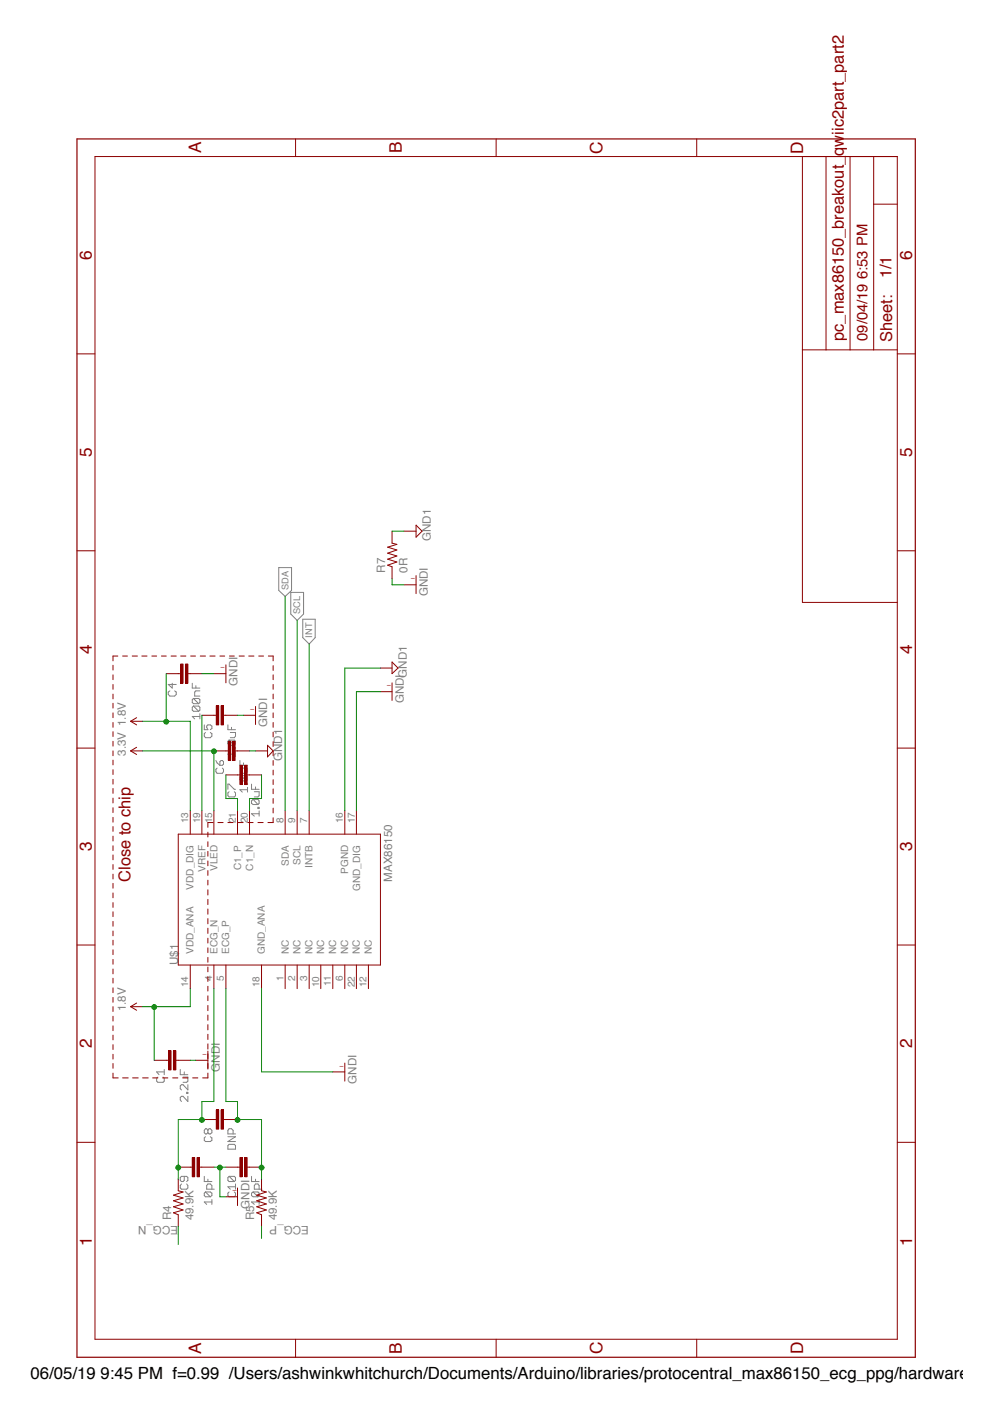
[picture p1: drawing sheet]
<svg xmlns="http://www.w3.org/2000/svg" width="210mm" height="297mm" viewBox="0 0 210 297" stroke-linecap="round" stroke-linejoin="round" font-family="sans-serif">
<g fill="none" stroke="#808080" stroke-width=".21">
<path d="M58.9 120.1h2.8v4.8l-1.4 1.3-1.4-1.3zM61.5 125.3h2.7v4.6l-1.4 1.3-1.3-1.3zM64 131h2.7v3.9l-1.3 1.3-1.4-1.3zM35.9 146.1l-.3 .3v.5l.3 .3h1l.4-.3v-.5l-.4-.3M36.4 144.5v1.1l-.8-.8h1.7M40.7 144.5v1.1h1.6M40.9 147.8h1.1l.3 .2v.6l-.3 .3M40.9 149.4h1.1l.3 .2v.6l-.3 .3M40.9 149.4l-.2 .2v.6l.2 .3h1.1M40.9 147.8l-.2 .2v.6l.2 .3h1.1M40.9 149.4l1.1 1.1M40.9 147.8l1.1 1.1"/>
<path d="M41.4 145v.6M42.3 151.6h-1.6l.5 .5M42.3 151v1.1M42.3 146.1h-.9l-.2 .3v.8h1.1M43.2 153.3v1.1h.8l-.3-.6v-.2l.3-.3h.5l.3 .3v.5l-.3 .3M43.5 155l-.3 .2v.5l.3 .4h1l.3-.4v-.5l-.3-.2M48.2 153.3v1.1h1.6M48.5 156.6h1.1l.2 .2v.5l-.2 .4M48.5 156.6l-.3 .2v.5l.3 .4h1.1M48.5 156.6l1.1 1.1M48.7 155h1.1v.7l-.2 .4h-.9M49 153.8v.6"/>
<path d="M49.6 158.2h.2v.2h-.2zM49.8 159.5h-1.6l.5 .5M49.8 159v1M45.7 160.9l.2 .5 .6 .5M45.9 162.5l-.2 .2v.5l.2 .4h1.1l.3-.4v-.5l-.3-.2M46.8 160.9h.2l.3 .2v.5l-.3 .3h-.5v-.8zM48.2 167v-1.1h.3l1.1 1.1h.2M48.5 167.5l-.3 .2v.6l.3 .3h1.1l.2-.3v-.6l-.2-.2M50.7 160.9v1h1.6M51 164.1h1.1l.2 .2v.6l-.2 .3M51 164.1l-.3 .2v.6l.3 .3h1.1M51 164.1l1.1 1.1"/>
<path d="M51.2 162.5h1.1v.7l-.2 .4h-.9M51.5 161.4v.5M52.1 165.7h.2v.3h-.2zM52.3 167.1h-1.6l.5 .5M52.3 166.5v1.1M53.2 165.9v1.1h1.6M53.5 169.1h1l.3 .3v.5l-.3 .3M53.5 169.1l-.3 .3v.5l.3 .3h1M53.5 169.1l1 1.1M53.8 167.5h1v.8l-.3 .3h-.7M54 166.5v.5M54.5 170.8h.3v.2h-.3z"/>
<path d="M54.8 172.1h-1.6l.6 .5M54.8 171.5v1.1M33.4 227.8l-.3 .3v.6l.3 .2h1.1l.2-.2v-.6l-.2-.3M34.7 226.2v1.1M34.7 226.7h-1.6l.5 .6M38.1 226.2v1.1h1.6M38.7 227.8h1v.9l-.2 .2h-.8M39 226.7v.6M39.5 231.1h.2v.2h-.2zM39.7 229.5v1.1l-1-1.1h-.3l-.3 .2v.6l.3 .3M39.7 231.9v1.1l-1-1.1h-.3l-.3 .3v.5l.3 .3M44 239.1l-.3-.3h-.2l-.3 .3v.5l.3 .3h.2l.3-.3"/>
<path d="M44 239.1l.2-.3h.3l.3 .3v.5l-.3 .3h-.3l-.2-.3M44 239.1v.5M49.3 239.9v-.8l-.3-.3h-.5l-.3 .3v.8h1.6M38.4 250.5l-.3 .3v.5l.3 .3h1.1l.2-.3v-.5l-.2-.3M39 248.8v.9l-.3 .2h-.3l-.3-.2v-.6l.3-.3h1.1l.2 .3v.6l-.2 .2M43.2 248.8v1.1h1.6M43.5 240.5l-.3 .2v.5l.3 .3h1l.3-.3v-.5l-.3-.2M43.5 252.1h1l.3 .3v.5l-.3 .3M43.5 252.1l-.3 .3v.5l.3 .3h1M43.5 252.1l1 1.1M44 249.4v.5M44.8 254.3h-1.6l.5 .5"/>
<path d="M44.8 251.6v-.8l-.3-.3h-.5l-.3 .3v.8h1.6M44.8 253.8v1M48.2 242.3l.3-.2h1.1l.2 .2v.8h-1.6zM48.2 240.5h1.6l-1.6 1h1.6M48.5 248.8h1.1l.2 .3v.6l-.2 .2M48.5 252.1l-.3 .3v.5l.3 .3h1.1l.2-.3v-.5l-.2-.3M48.5 248.8l-.3 .3v.6l.3 .2h1.1M48.5 248.8l1.1 1.1M49.8 250.5v1.1M49.8 251h-1.6l.5 .6M53.2 248.8v1.1h1.6M53.5 252.1h1l.3 .3v.5l-.3 .3"/>
<path d="M53.5 252.1l-.3 .3v.5l.3 .3h1M53.5 252.1l1 1.1M54 249.4v.5M54.8 251.6v-.8l-.3-.3h-.5l-.2 .3v.8h1.6M54.8 253.8v1M54.8 254.3h-1.6l.6 .5"/>
</g>
<g fill="none" stroke="#8c0000" stroke-width=".21">
<path d="M20.1 33.1h169.7v250.2h-169.7zM62.5 29.4v3.7M104.9 29.4v3.7M147.3 29.4v3.7M169.7 33.1v94.3h20.1M174.7 33.1v40.9M179.8 33.1v40.9M184.8 33.1v40.9M184.8 43.2h5M16.3 74.9h3.8M169.7 74h20.1M189.8 74.9h3.8"/>
<path d="M16.3 116.5h3.8M189.8 116.5h3.8M24.9 138.8h-1v1M25.9 138.8h1M28 138.8h1.1M30 138.8h1.1M32.1 138.8h1M34.1 138.8h1.1M36.2 138.8h1.1M38.2 138.8h1.1M40.3 138.8h1M42.4 138.8h1.1"/>
<path d="M44.4 138.8h1.1M46.5 138.8h1M48.5 138.8h1.1M50.6 138.8h1.1M52.6 138.8h1.1M54.7 138.8h1M56.7 138.8h1.1v1M16.3 158.3h3.8M23.9 140.7v1M23.9 142.8v1M23.9 144.8v1M23.9 146.8v1"/>
<path d="M23.9 148.8v1M23.9 150.8v1M23.9 152.8v1M23.9 154.8v1M23.9 156.8v1M23.9 158.8v1.1M57.8 140.8v1M57.8 142.8v1M57.8 144.8v1M57.8 146.8v1M57.8 148.9v1M57.8 150.8v1"/>
<path d="M57.8 152.8v1M57.8 154.9v1M57.8 156.9v1M57.8 158.8v1.1M80.5 141.3h2.4M82.9 140l1.3 1.3-1.3 1.2zM189.8 158.3h3.8M23.9 160.8v1M23.9 162.8v1M23.9 164.9v1M23.9 166.8v1M23.9 168.8v1.1"/>
<path d="M23.9 170.9v1M23.9 172.9v1M23.9 174.8v1.1M23.9 176.9v1M23.9 178.9v1M37.7 176.5h42.8v27.6h-42.8zM40.2 171.5v5M42.7 171.5v5M44 176v1M44 178.1v1M45.1 174h-1.1v1M45.2 171.5v5"/>
<path d="M46.1 174h1.1M48.2 174h1.1M50.2 171.5v5M50.3 174h1.1M52.4 174h1.1M52.8 171.5v5M54.5 174h1.1M57.8 160.9v1M57.8 162.9v1M57.8 164.9v1.1M57.8 166.9v1M57.8 168.9v1"/>
<path d="M57.8 171v1M57.8 173v1h-1.1M60.3 171.5v5M62.8 171.5v5M65.4 171.5v5M72.9 171.5v5M75.4 171.5v5M16.3 199.9h3.8M23.9 180.9v1M23.9 182.9v1M23.9 184.9v1M23.9 186.9v1"/>
<path d="M23.9 188.9v1M23.9 190.9v1M23.9 192.9v1M23.9 194.9v1M23.9 196.9v1.1M23.9 198.9v1M44 180.1v1M44 182.1v1M44 184.2v1M44 186.2v1M44 188.2v1.1M44 190.3v1.1"/>
<path d="M44 192.3v1.1M44 194.3v1.1M44 196.4v1.1M44 198.5v1M189.8 199.9h3.8M23.9 200.9v1M23.9 203v1M23.9 205v1M23.9 206.9v1.1M23.9 209v1M23.9 211v1M23.9 212.9v1.1"/>
<path d="M23.9 215v1M23.9 217v1M23.9 219v1M40.2 204.1v5M44 200.5v1M44 202.5v1M44 204.6v1M44 206.6v1M44 208.6v1M44 210.7v1M44 212.7v1.1M44 214.7v1.1"/>
<path d="M44 216.8v1.1M44 218.8v1.1M45.2 204.1v5M47.8 204.1v5M55.3 204.1v5M60.3 204.1v5M62.8 204.1v5M65.4 204.1v5M67.8 204.1v5M70.4 204.1v5M72.9 204.1v5M75.4 204.1v5"/>
<path d="M77.9 204.1v5M23.9 227v1h1.1M23.9 221v1M23.9 223v1M23.9 225v1M25.9 228h1.2M28 228h1.2M30.2 228h1.1M32.3 228h1.1M34.4 228h1.1M35.2 224.3h.5M36.5 228h1.1"/>
<path d="M37.2 224.3h.5M38.6 228h1.1M40.7 228h1.1M44 227v1h-1.1M44 220.8v1.1M44 222.9v1.1M44 225v1M16.3 241.6h3.8M189.8 241.6h3.8M62.5 283.3v3.8M104.9 283.3v3.8M147.3 283.3v3.8"/>
</g>
<path d="M16.3 29.4h177.3v257.7h-177.3z" fill="none" stroke="#8c0000" stroke-width=".25"/>
<path d="M36.7 222.2h.5v4.1h-.5z" fill="#8c0000"/>
<path d="M36.7 222.3h.5v4h-.5z" fill="none" stroke="#8c0000" stroke-width=".21"/>
<path d="M35.6 222.2h.6v4.1h-.6z" fill="#8c0000"/>
<path d="M37.7 142.5h.5M39.7 142.5h.5M32.6 224.3h2.6M35.7 222.3h.5v4h-.5zM37.7 224.3h2.5" fill="none" stroke="#8c0000" stroke-width=".21"/>
<path d="M39.2 140.5h.5v4h-.5z" fill="#8c0000"/>
<path d="M39.2 140.5h.5v4h-.5z" fill="none" stroke="#8c0000" stroke-width=".21"/>
<path d="M38.2 140.5h.5v4h-.5z" fill="#8c0000"/>
<path d="M35.2 142.5h2.5M38.2 140.5h.5v4h-.5zM40.2 142.5h2.5M45.2 151.3h.5M47.3 151.3h.5" fill="none" stroke="#8c0000" stroke-width=".21"/>
<path d="M46.7 149.3h.5v4h-.5z" fill="#8c0000"/>
<path d="M46.8 149.3h.5v4h-.5z" fill="none" stroke="#8c0000" stroke-width=".21"/>
<path d="M45.7 149.3h.5v4h-.5z" fill="#8c0000"/>
<path d="M42.7 151.3h2.5M45.7 149.3h.5v4h-.5zM47.8 151.3h2.4M47.8 158.8h.5M49.7 158.8h.5" fill="none" stroke="#8c0000" stroke-width=".21"/>
<path d="M49.2 156.8h.5v4.1h-.5z" fill="#8c0000"/>
<path d="M49.2 156.8h.5v4.1h-.5z" fill="none" stroke="#8c0000" stroke-width=".21"/>
<path d="M48.3 156.8h.5v4.1h-.5z" fill="#8c0000"/>
<path d="M45.2 158.8h2.6M48.3 156.8h.5v4.1h-.5zM50.2 158.8h2.6M54 158.8h2.6M56.6 157.7l1.2 1.1-1.2 1.3zM50.2 163.9h.5M52.3 163.9h.5" fill="none" stroke="#8c0000" stroke-width=".21"/>
<path d="M51.7 161.9h.5v4h-.5z" fill="#8c0000"/>
<path d="M51.8 161.9h.5v4.1h-.5z" fill="none" stroke="#8c0000" stroke-width=".21"/>
<path d="M50.7 161.9h.5v4h-.5z" fill="#8c0000"/>
<path d="M47.8 163.9h2.4M50.7 161.9h.5v4.1h-.5zM52.8 163.9h2.5M45.2 236.8h.5M47.3 236.8h.5" fill="none" stroke="#8c0000" stroke-width=".21"/>
<path d="M46.7 234.8h.5v4h-.5z" fill="#8c0000"/>
<path d="M46.8 234.8h.5v4.1h-.5z" fill="none" stroke="#8c0000" stroke-width=".21"/>
<path d="M45.7 234.8h.5v4h-.5z" fill="#8c0000"/>
<path d="M42.7 236.8h2.5M45.7 234.8h.5v4.1h-.5zM47.8 236.8h2.4M40.2 246.9h.5M42.2 246.9h.5" fill="none" stroke="#8c0000" stroke-width=".21"/>
<path d="M41.7 244.8h.5v4.1h-.5z" fill="#8c0000"/>
<path d="M41.7 244.9h.5v4h-.5z" fill="none" stroke="#8c0000" stroke-width=".21"/>
<path d="M40.6 244.8h.5v4.1h-.5z" fill="#8c0000"/>
<path d="M37.7 246.9h2.5M40.7 244.9h.5v4h-.5zM42.7 246.9h2.5M50.2 246.9h.5M52.3 246.9h.5" fill="none" stroke="#8c0000" stroke-width=".21"/>
<path d="M51.7 244.8h.5v4.1h-.5z" fill="#8c0000"/>
<path d="M51.8 244.9h.5v4h-.5z" fill="none" stroke="#8c0000" stroke-width=".21"/>
<path d="M50.7 244.8h.5v4.1h-.5z" fill="#8c0000"/>
<g fill="none" stroke="#8c0000" stroke-width=".21">
<path d="M82.9 112.4v2.5l1 .3-1.9 .5 1.9 .6-1.9 .7 1.9 .6-1.9 .7 1.9 .6-1.9 .7 .9 .3v2.5M85.4 112.4h2.6M88 111.1l1.3 1.3-1.3 1.2zM85.4 123.7h2.6M88 121.8v3.8M27.6 152.6l1.3 .7M27.6 152.6h2.6M27.6 158.8l1.3 .8M27.6 158.8h2.6M28.9 151.8l-1.3 .8M28.9 158.1l-1.3 .7M45.2 142.5h2.6"/>
<path d="M47.8 140.6v3.9M51.5 151.3h2.5M54 149.4v3.9M80.5 146.3h2.4M82.9 144.5v3.7M27.6 212.9l1.3 .8M27.6 212.9h2.6M28.9 212.2l-1.3 .7M41.4 224.3h2.6M44 222.3v3.9M70.4 226.7h2.5M72.9 224.9v3.8"/>
<path d="M37.7 249.4v2.5l1 .2-2 .7 2 .6-2 .6 2 .7-2 .6 2 .7-2 .6 1 .4v2.4M47.8 253.2h2.4M47.8 246.9h2.4M50.2 251.3v3.7M50.7 244.9h.5v4h-.5zM52.8 246.9h2.5M55.3 249.4v2.5l1 .2-2 .7 2 .6-2 .6 2 .7-2 .6 2 .7-2 .6 1 .4v2.4"/>
</g>
<path d="M30.2 152.6h10v18.9M35.2 142.5v10.1" fill="none" stroke="#008400" stroke-width=".21"/>
<circle cx="35.1" cy="152.6" r=".51" fill="#008400"/>
<g fill="none" stroke="#008400" stroke-width=".21">
<path d="M32.6 212.9v11.4M40.2 209.1v3.8h-10"/>
<circle cx="35.2" cy="152.7" r=".51"/>
</g>
<circle cx="32.6" cy="213" r=".51" fill="#008400"/>
<g fill="none" stroke="#008400" stroke-width=".21">
<path d="M82.9 112.4h2.5M42.7 151.3v20.2M52.8 158.8h1.2M80.5 141.3h-7.6v30.2M47.8 163.9v5h2.4v2.6M55.3 163.9v5h-2.5v2.6M45.2 209.1v23.9h-2.5v3.8h-5v10.1"/>
<circle cx="32.6" cy="213" r=".51"/>
</g>
<circle cx="42.7" cy="236.9" r=".51" fill="#008400"/>
<g fill="none" stroke="#008400" stroke-width=".21">
<path d="M37.7 246.9v2.5"/>
<circle cx="42.7" cy="236.9" r=".51"/>
</g>
<circle cx="37.7" cy="247" r=".51" fill="#008400"/>
<g fill="none" stroke="#008400" stroke-width=".21">
<path d="M47.8 209.1v23.9h2.4v3.8h5.1v10.1"/>
<circle cx="37.7" cy="247" r=".51"/>
</g>
<circle cx="50.2" cy="236.9" r=".51" fill="#008400"/>
<g fill="none" stroke="#008400" stroke-width=".21">
<path d="M55.3 246.9v2.5"/>
<circle cx="50.2" cy="236.9" r=".51"/>
</g>
<circle cx="55.3" cy="247" r=".51" fill="#008400"/>
<g fill="none" stroke="#008400" stroke-width=".21">
<path d="M30.2 158.8h15v12.7"/>
<circle cx="55.3" cy="247" r=".51"/>
</g>
<circle cx="45.2" cy="158.9" r=".51" fill="#008400"/>
<g fill="none" stroke="#008400" stroke-width=".21">
<path d="M60.3 126.2v45.3M62.8 131.2v40.3M65.4 136.2v35.3M82.9 122.4v1.3h2.5M42.7 142.5h2.5M50.2 151.3h1.3M80.5 146.3h-5.1v25.2M55.3 209.1v17.6h15.1M37.7 259.4v3.8M45.2 246.9h2.6M46.5 246.9v6.3h1.3M55.3 259.4v2.6"/>
<circle cx="45.2" cy="158.9" r=".51"/>
</g>
<circle cx="46.5" cy="247" r=".51" fill="#008400"/>
<g fill="none" stroke="#008400" stroke-width=".21">
<path d="M40.2 224.3h1.2"/>
<circle cx="46.5" cy="247" r=".51"/>
</g>
<g font-size="3.6" fill="#8c0000">
<text x="42.5" y="32.4" transform="rotate(-90 42.5 32.4)">A</text>
<text x="85" y="32.4" transform="rotate(-90 85 32.4)">B</text>
<text x="127.4" y="32.5" transform="rotate(-90 127.4 32.5)">C</text>
<text x="169.8" y="32.5" transform="rotate(-90 169.8 32.5)">D</text>
<text x="19.4" y="55" transform="rotate(-90 19.4 55)">6</text>
<text x="192.9" y="55" transform="rotate(-90 192.9 55)">6</text>
<text x="19.4" y="96.7" transform="rotate(-90 19.4 96.7)">5</text>
<text x="192.9" y="96.7" transform="rotate(-90 192.9 96.7)">5</text>
<text x="19.4" y="138.4" transform="rotate(-90 19.4 138.4)">4</text>
<text x="192.9" y="138.4" transform="rotate(-90 192.9 138.4)">4</text>
<text x="19.4" y="180.1" transform="rotate(-90 19.4 180.1)">3</text>
<text x="192.9" y="180.1" transform="rotate(-90 192.9 180.1)">3</text>
<text x="19.4" y="221.8" transform="rotate(-90 19.4 221.8)">2</text>
<text x="192.9" y="221.8" transform="rotate(-90 192.9 221.8)">2</text>
<text x="19.4" y="263.5" transform="rotate(-90 19.4 263.5)">1</text>
<text x="192.9" y="263.5" transform="rotate(-90 192.9 263.5)">1</text>
<text x="42.5" y="286.4" transform="rotate(-90 42.5 286.4)">A</text>
<text x="85" y="286.4" transform="rotate(-90 85 286.4)">B</text>
<text x="127.4" y="286.5" transform="rotate(-90 127.4 286.5)">C</text>
<text x="169.8" y="286.5" transform="rotate(-90 169.8 286.5)">D</text>
</g>
<text font-size="3.6" x="6.4" y="291.8">06/05/19 9:45 PM f=0.99 /Users/ashwinkwhitchurch/Documents/Arduino/libraries/protocentral_max86150_ecg_ppg/hardware/pc_</text>
<g font-size="3.5" fill="#8c0000">
<text x="188.5" y="58.9" transform="rotate(-90 188.5 58.9)">1/1</text>
<text x="178.5" y="72.1" transform="rotate(-90 178.5 72.1)">pc_max86150_breakout_qwiic2part_part2</text>
<text x="188.6" y="72.4" transform="rotate(-90 188.6 72.4)">Sheet:</text>
<text x="27.6" y="186.5" transform="rotate(-90 27.6 186.5)">Close to chip</text>
</g>
<text font-size="3.1" fill="#8c0000" x="183.5" y="72.1" transform="rotate(-90 183.5 72.1)">09/04/19 6:53 PM</text>
<g font-size="2.5" fill="#808080">
<text x="91.1" y="114.5" transform="rotate(-90 91.1 114.5)">GND1</text>
<text x="81.4" y="121.1" transform="rotate(-90 81.4 121.1)">R7</text>
<text x="86.2" y="121.1" transform="rotate(-90 86.2 121.1)">0R</text>
<text x="90.5" y="126.2" transform="rotate(-90 90.5 126.2)">GNDI</text>
<text x="86.1" y="143.4" transform="rotate(-90 86.1 143.4)">GND1</text>
<text x="50.2" y="145" transform="rotate(-90 50.2 145)">GNDI</text>
<text x="85.4" y="148.8" transform="rotate(-90 85.4 148.8)">GNDI</text>
<text x="56.5" y="153.8" transform="rotate(-90 56.5 153.8)">GNDI</text>
<text x="26.6" y="159.9" transform="rotate(-90 26.6 159.9)">3.3V 1.8V</text>
<text x="59.7" y="161" transform="rotate(-90 59.7 161)">GND1</text>
<text x="82.9" y="186.5" transform="rotate(-90 82.9 186.5)">MAX86150</text>
<text x="37.7" y="204.1" transform="rotate(-90 37.7 204.1)">U$1</text>
<text x="26.6" y="213.9" transform="rotate(-90 26.6 213.9)">1.8V</text>
<text x="46.5" y="226.7" transform="rotate(-90 46.5 226.7)">GNDI</text>
<text x="75.4" y="229.3" transform="rotate(-90 75.4 229.3)">GNDI</text>
<text x="52.8" y="255.7" transform="rotate(-90 52.8 255.7)">GNDI</text>
<text x="36.2" y="258.2" transform="rotate(-90 36.2 258.2)">R4</text>
<text x="37.7" y="259.4" transform="rotate(-180 37.7 259.4)">ECG_N</text>
<text x="40.9" y="258.2" transform="rotate(-90 40.9 258.2)">49.9K</text>
<text x="53.8" y="258.2" transform="rotate(-90 53.8 258.2)">R5</text>
<text x="58.5" y="258.2" transform="rotate(-90 58.5 258.2)">49.9K</text>
<text x="65.3" y="259.4" transform="rotate(-180 65.3 259.4)">ECG_P</text>
</g>
<g font-size="2.1" fill="#808080">
<text x="39.8" y="174.1" transform="rotate(-90 39.8 174.1)">13</text>
<text x="42.3" y="174.1" transform="rotate(-90 42.3 174.1)">19</text>
<text x="44.9" y="174.1" transform="rotate(-90 44.9 174.1)">15</text>
<text x="49.9" y="174.1" transform="rotate(-90 49.9 174.1)">21</text>
<text x="52.4" y="174.1" transform="rotate(-90 52.4 174.1)">20</text>
<text x="59.9" y="174.1" transform="rotate(-90 59.9 174.1)">8</text>
<text x="62.5" y="174.1" transform="rotate(-90 62.5 174.1)">9</text>
<text x="65" y="174.1" transform="rotate(-90 65 174.1)">7</text>
<text x="72.5" y="174.1" transform="rotate(-90 72.5 174.1)">16</text>
<text x="75" y="174.1" transform="rotate(-90 75 174.1)">17</text>
<text x="43.5" y="184.4" transform="rotate(-90 43.5 184.4)">VREF</text>
<text x="46" y="184.3" transform="rotate(-90 46 184.3)">VLED</text>
<text x="51" y="184.1" transform="rotate(-90 51 184.1)">C1_P</text>
<text x="53.5" y="184.2" transform="rotate(-90 53.5 184.2)">C1_N</text>
<text x="61.1" y="183.1" transform="rotate(-90 61.1 183.1)">SDA</text>
<text x="63.6" y="182.9" transform="rotate(-90 63.6 182.9)">SCL</text>
<text x="66.1" y="183.6" transform="rotate(-90 66.1 183.6)">INTB</text>
<text x="73.6" y="184.9" transform="rotate(-90 73.6 184.9)">PGND</text>
<text x="40.9" y="188.2" transform="rotate(-90 40.9 188.2)">VDD_DIG</text>
<text x="76.1" y="188.4" transform="rotate(-90 76.1 188.4)">GND_DIG</text>
<text x="40.9" y="201.8" transform="rotate(-90 40.9 201.8)">VDD_ANA</text>
<text x="46" y="201.8" transform="rotate(-90 46 201.8)">ECG_N</text>
<text x="48.5" y="201.8" transform="rotate(-90 48.5 201.8)">ECG_P</text>
<text x="56" y="201.8" transform="rotate(-90 56 201.8)">GND_ANA</text>
<text x="61" y="201.8" transform="rotate(-90 61 201.8)">NC</text>
<text x="63.6" y="201.8" transform="rotate(-90 63.6 201.8)">NC</text>
<text x="66.1" y="201.8" transform="rotate(-90 66.1 201.8)">NC</text>
<text x="68.6" y="201.8" transform="rotate(-90 68.6 201.8)">NC</text>
<text x="71.1" y="201.8" transform="rotate(-90 71.1 201.8)">NC</text>
<text x="73.6" y="201.8" transform="rotate(-90 73.6 201.8)">NC</text>
<text x="76.1" y="201.8" transform="rotate(-90 76.1 201.8)">NC</text>
<text x="78.6" y="201.8" transform="rotate(-90 78.6 201.8)">NC</text>
<text x="39.8" y="208.8" transform="rotate(-90 39.8 208.8)">14</text>
<text x="44.9" y="207.6" transform="rotate(-90 44.9 207.6)">4</text>
<text x="47.4" y="207.6" transform="rotate(-90 47.4 207.6)">5</text>
<text x="54.9" y="208.8" transform="rotate(-90 54.9 208.8)">18</text>
<text x="59.9" y="207.6" transform="rotate(-90 59.9 207.6)">1</text>
<text x="62.5" y="207.6" transform="rotate(-90 62.5 207.6)">2</text>
<text x="65" y="207.6" transform="rotate(-90 65 207.6)">3</text>
<text x="67.5" y="208.8" transform="rotate(-90 67.5 208.8)">10</text>
<text x="70" y="208.6" transform="rotate(-90 70 208.6)">11</text>
<text x="72.5" y="207.6" transform="rotate(-90 72.5 207.6)">6</text>
<text x="75" y="208.8" transform="rotate(-90 75 208.8)">22</text>
<text x="77.5" y="208.8" transform="rotate(-90 77.5 208.8)">12</text>
</g>
<g font-size="1.9" fill="#808080">
<text x="61" y="124.8" transform="rotate(-90 61 124.8)">SDA</text>
<text x="63.5" y="129.9" transform="rotate(-90 63.5 129.9)">SCL</text>
<text x="66" y="134.9" transform="rotate(-90 66 134.9)">INT</text>
</g>
<g font-size="1.1" fill="#8c0000">
<text x="87.7" y="122.5" transform="rotate(-90 87.7 122.5)">I</text>
<text x="47.5" y="141.4" transform="rotate(-90 47.5 141.4)">I</text>
<text x="82.7" y="145.2" transform="rotate(-90 82.7 145.2)">I</text>
<text x="53.8" y="150.2" transform="rotate(-90 53.8 150.2)">I</text>
<text x="43.7" y="223.1" transform="rotate(-90 43.7 223.1)">I</text>
<text x="72.6" y="225.6" transform="rotate(-90 72.6 225.6)">I</text>
<text x="50" y="252" transform="rotate(-90 50 252)">I</text>
</g>
</svg>
